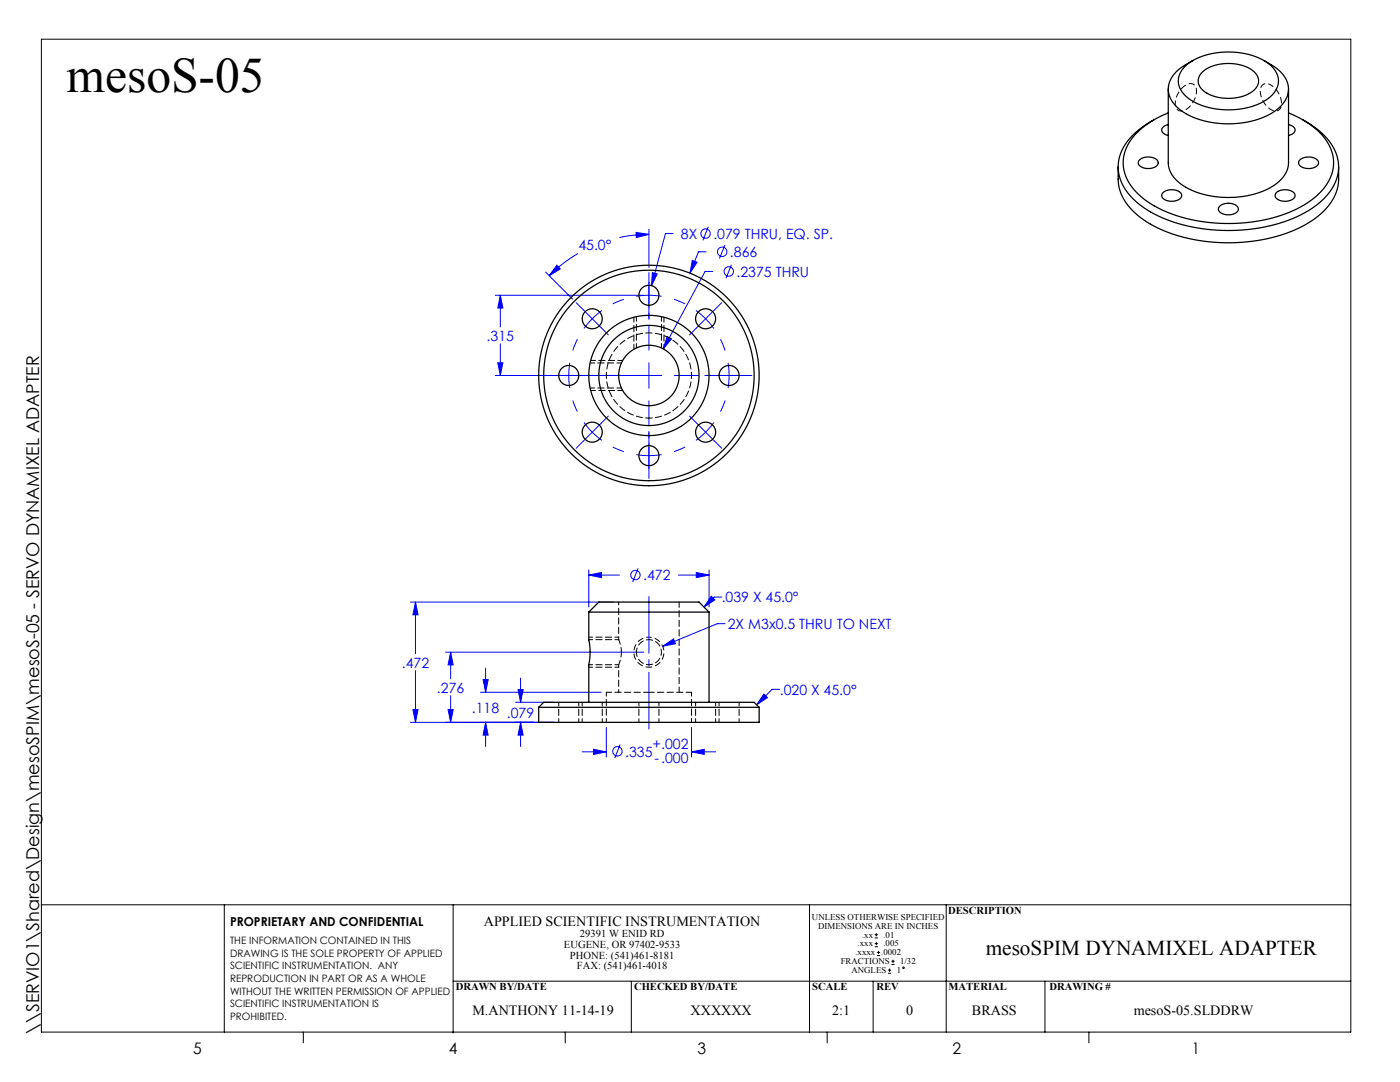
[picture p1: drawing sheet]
<svg xmlns="http://www.w3.org/2000/svg" width="279mm" height="216mm" viewBox="0 0 279 216" stroke-linecap="round" stroke-linejoin="round" font-family="sans-serif">
<g fill="none" stroke="#00f" stroke-width=".2">
<path d="M98.8 58.9h29.7M99.9 58.9l.5 2.6h-1.1zM99.9 58.9v6.3M108.9 54.3l5.4 5.4M111.1 52.9l.7 .8-2.2 1.3zM115.3 50.6a28.2 28.2 0 0 0-5.7 4.4M126.9 46.4l2.6 .4-2.5 .6zM129.5 46.8a28.2 28.2 0 0 0-5.9 .6M129.5 45.8v7.6M130.2 54.4l1 .3-1.2 2.3zM134.3 46.6h-1.5l-2.8 10.4M138.2 52l.9 .3-1.4 2.2z"/>
<path d="M140.9 50.2h-1.5l-1.7 4.3M141.3 45.3l-1 2.7M142.2 54.2h-1.5l-8.3 15.4M144.7 48.9l-1.1 2.7M146 52.8l-1.1 2.7M98.8 74.9h29.7M99.3 72.4h1.1l-.5 2.5zM99.9 68.6v6.3M116.4 61.8l3.6 3.6M120.1 62a16 16 0 0 0-3.6 3.5M133.1 67.1l.9 .5-1.6 2zM117.5 114.7l2.5-.5v1.1z"/>
<path d="M117.5 113.7v7.4M117.5 114.7h6.1M127.4 113.4l-1.1 2.7M135.4 114.7h6.1M139 114.2l2.5 .5-2.5 .6zM141.5 113.7v7.4M141.9 119l.8 .7-2.2 1.4zM144 119.1h-1.5l-2 2M81.9 120.1h40.6M82.9 120.1l.5 2.6h-1zM82.9 120.1v10.4M82.9 133.8v10.3"/>
<path d="M88.9 130.1h39.6M89.9 130.1l.5 2.6h-1zM89.9 130.1v5.4M89.9 138.8v5.3M95.9 138.1h24.1M96.4 135.6h1l-.5 2.5zM96.9 133.3v4.8M103.4 137.6h1l-.5 2.5zM103.9 135.3v4.8M132.3 128.9l2.1-1.4 .4 .9zM144.7 124.4h-1.5l-10.9 4.5M152.4 138.5l.8 .7-2.2 1.4z"/>
<path d="M155.6 137.5h-1.5l-3.1 3.1M81.9 144.1h28.6M82.4 141.6h1l-.5 2.5zM89.4 141.6h1l-.5 2.5zM96.9 144.1l.5 2.6h-1zM96.9 144.1v4.9M102.9 140.1h7.6M103.9 144.1l.5 2.6h-1zM103.9 144.1v4.9M116.2 150h4.8M118.5 149.5l2.5 .5-2.5 .5zM121 145.2v5.8"/>
<path d="M123.8 148.6l-1.1 2.7M138 145.2v5.8M138 150h4.8M138 150l2.5-.5v1z"/>
<circle cx="140.8" cy="46.6" r=".94"/>
<circle cx="144.1" cy="50.2" r=".94"/>
<circle cx="145.4" cy="54.2" r=".94"/>
<circle cx="126.8" cy="114.7" r=".94"/>
<circle cx="123.2" cy="149.9" r=".94"/>
</g>
<g fill="none" stroke="#000" stroke-width=".2">
<path d="M8.3 7.8h261.3v198.1h-261.3zM8.3 180.5h261.3M44.8 180.5v25.4M90.4 180.5v25.6M126 195.8v10.1M161.6 180.5v25.4M174.3 195.8v10.1M174.6 187.1h.6M174.6 186.5h.6M174.6 188.9h.6M174.6 188.3h.6M174.9 186.2v.6"/>
<path d="M174.9 188v.6M175 190.7h.6M175 190h.6M175.3 189.7v.7M177.2 194.2h.6M177.2 193.6h.6M177.5 193.3v.6M177.9 192.4h.6M177.9 191.8h.6M178.2 191.5v.6M188.8 180.5v25.4M208.5 195.8v10.1"/>
<path d="M269.6 195.8h-179.2M60.5 205.9v2.2M112.8 205.9v2.2M165.1 205.9v2.2M217.3 205.9v2.2"/>
<circle cx="180.3" cy="193.1" r=".16"/>
</g>
<path d="M253.6 17a1.33 1.33 0 0 0-1.6-.1 1.33 1.33 0 0 0-.5 1.5 4.1 4.1 0 0 0 3.1 3.8 1.53 1.53 0 0 0 1.1-2.2 4.8 4.8 0 0 0-2.1-3M234.5 20.6a1.33 1.33 0 0 0 .8 1.5 1.33 1.33 0 0 0 1.5-.3 4.1 4.1 0 0 0 1.7-4.6 1.53 1.53 0 0 0-2.4 .1 4.8 4.8 0 0 0-1.6 3.3M129.5 127.1a3 3 0 0 0-2.6 4.5 3 3 0 0 0 5.1 .2 3 3 0 0 0-2.2-4.7h-.3" fill="none" stroke="#000" stroke-width=".2" stroke-dasharray="1.3 .6" stroke-dashoffset=".7" stroke-linecap="butt"/>
<g fill="none" stroke="#00f" stroke-width=".2" stroke-dasharray="15.2 1.3 1.3 1.3" stroke-linecap="butt">
<path d="M124.5 59.7l-2.2 .9M129.5 58.9l-2.5 .2M129.5 58.9l2.5 .2M113.5 74.9l.2 2.6M113.5 74.9l.2-2.5M114.3 79.9l.9 2.2M115.2 67.7l-.9 2.2M136.7 60.6l-2.2-.9M140.8 63.6l-1.9-1.6M140.8 63.6l1.7 1.9M144.7 69.9l-.9-2.2M145.5 74.9l-.2-2.5"/>
<path d="M145.5 74.9l-.2 2.6M118.2 86.2l1.9 1.7M118.2 86.2l-1.7-1.9M122.3 89.2l2.2 .9M129.5 90.9l2.5-.2M129.5 90.9l-2.5-.2M134.5 90.1l2.2-.9M140.8 86.2l1.7-1.9M140.8 86.2l-1.9 1.7M143.8 82.1l.9-2.2"/>
</g>
<path d="M129.5 145.5v-26.5" fill="none" stroke="#00f" stroke-width=".2" stroke-dasharray="15.2 1.3 1.3 1.3" stroke-dashoffset="3.9"/>
<path d="M117.5 127.1h6M117.5 133.1h6" fill="none" stroke="#000" stroke-width=".2" stroke-dasharray="1.3 .6" stroke-dashoffset=".5"/>
<path d="M117.9 71.9h6.4M117.9 77.9h6.4M126.5 63.3v6.4M132.5 63.3v6.4" fill="none" stroke="#000" stroke-width=".2" stroke-dasharray="1.3 .6" stroke-dashoffset=".3"/>
<g fill="none" stroke="#00f" stroke-width=".2" stroke-dasharray="15.2 1.3 1.3 1.3">
<path d="M129.5 58.9v-2.5M129.5 58.9v2.6M129.5 56.4v-2M111 74.9h-2M113.5 74.9h-2.5M113.5 74.9h2.5M116 74.9h2M116.4 61.8l-1.4-1.4M120 65.4l1.4 1.4M129.5 74.9v-2.5M129.5 74.9h-2.5M129.5 74.9v2.6"/>
<path d="M129.5 74.9h2.5M129.5 61.5v2M139 65.4l-1.4 1.4M140.8 63.6l1.8-1.8M140.8 63.6l-1.8 1.8M142.6 61.8l1.4-1.4M143 74.9h-2M145.5 74.9h2.5M145.5 74.9h-2.5M148 74.9h2M116.4 88l-1.4 1.4M118.2 86.2l-1.8 1.8"/>
<path d="M118.2 86.2l1.8-1.8M120 84.4l1.4-1.4M129.5 90.9v2.6M129.5 90.9v-2.5M129.5 93.5v2M129.5 88.4v-2M139 84.4l-1.4-1.4M140.8 86.2l1.8 1.8M140.8 86.2l-1.8-1.8M142.6 88l1.4 1.4"/>
</g>
<path d="M124.4 74.9h-13.4M129.5 69.8v-13.4M134.6 74.9h13.4M129.5 80v13.5" fill="none" stroke="#00f" stroke-width=".2" stroke-dasharray="15.2 1.3 1.3 1.3" stroke-dashoffset="10.4"/>
<g fill="#00f">
<path d="M132.3 128.9l2.1-1.4 .4 .9z"/>
<path d="M82.9 120.1l.5 2.6h-1zM82.4 141.6h1l-.5 2.5zM103.9 144.1l.5 2.6h-1zM103.4 137.6h1l-.5 2.5zM139 114.2l2.5 .5-2.5 .6zM117.5 114.7l2.5-.5v1.1zM89.9 130.1l.5 2.6h-1zM89.4 141.6h1l-.5 2.5zM141.9 119l.8 .7-2.2 1.4zM152.4 138.5l.8 .7-2.2 1.4zM96.4 135.6h1l-.5 2.5zM96.9 144.1l.5 2.6h-1zM118.5 149.5l2.5 .5-2.5 .5zM138 150l2.5-.5v1zM138.2 52l-.5 2.5 1.4-2.2zM133.1 67.1l-.7 2.5 1.6-2zM99.9 58.9l.5 2.6h-1.1zM99.3 72.4h1.1l-.5 2.5zM130.2 54.4l-.2 2.6 1.2-2.3zM126.9 46.4l2.6 .4-2.5 .6zM111.1 52.9l.7 .8-2.2 1.3z"/>
</g>
<g fill="none" stroke="#000" stroke-width=".25">
<path d="M233.2 17.8v14.7a6.3 6.3 0 0 0 4 5.2 18.6 18.6 0 0 0 17.2-.8 5.5 5.5 0 0 0 2.8-4.4v-14.7M236.4 13.4a13.3 13.3 0 0 1 10.8-2.9 9.6 9.6 0 0 1 7.6 4.1 4 4 0 0 1-1.8 5.1 15.1 15.1 0 0 1-15.8-.1 3.9 3.9 0 0 1-.8-6.2zM238.1 12.1l-1.4 .8a5.7 5.7 0 0 0-3.5 5.6 7.5 7.5 0 0 0 5.2 5 18.6 18.6 0 0 0 16-1.3 5 5 0 0 0 2.4-6 7 7 0 0 0-3.2-3.3l-1.4-.8M239.9 14.4a8.7 8.7 0 0 1 10.5 0 2.41 2.41 0 0 1-.6 4 8.9 8.9 0 0 1-9.9-.5 2.28 2.28 0 0 1 0-3.5zM223.2 33.3v2.4a10.2 10.2 0 0 0 5 8.2 32 32 0 0 0 20.7 4.4 26 26 0 0 0 15.2-6.1 9.1 9.1 0 0 0 3.1-6.5v-2.4M227.4 31.9a2.61 2.61 0 0 1 3.7 .4 1.4 1.4 0 0 1-1.6 1.3 1.85 1.85 0 0 1-2.3-1.2zM230.3 23.9a12.7 12.7 0 0 0-7 7.8 9 9 0 0 0 3.7 8.8 28.7 28.7 0 0 0 17.9 5.5 30.3 30.3 0 0 0 17.5-4.8 10.1 10.1 0 0 0 4.7-8 10.2 10.2 0 0 0-5-8l-2.1-1.3M232.1 38.4a2.63 2.63 0 0 1 3.7 .4 1.37 1.37 0 0 1-1.5 1.3 1.9 1.9 0 0 1-2.5-1.2zM233.2 22.5a14.8 14.8 0 0 0-8.4 7 7.9 7.9 0 0 0 2.5 9.3 25.2 25.2 0 0 0 15.2 5.7 30 30 0 0 0 19.1-4.5 9.5 9.5 0 0 0 4.5-7.9 10 10 0 0 0-4.8-7.4l-2-1.2-2.1-1M233.2 24.9a1.16 1.16 0 0 0-1.2 1.5l.5 .4 .7 .2M254.7 38.5a2.65 2.65 0 0 1 3.7 .3 1.3 1.3 0 0 1-1.4 1.3 1.98 1.98 0 0 1-2.5-1.1zM257.2 24.9a1.16 1.16 0 0 1 1.1 1.5l-.5 .4-.6 .2"/>
<path d="M259.4 32a2.67 2.67 0 0 1 3.7 .2 1.27 1.27 0 0 1-1.4 1.4 2.03 2.03 0 0 1-2.5-1.1zM243.4 41.2a2.64 2.64 0 0 1 3.7 .3 1.33 1.33 0 0 1-1.5 1.3 1.94 1.94 0 0 1-2.4-1.1zM117.5 122.1l2-2h20l2 2M117.5 122.1h24M117.5 122.1v5.5a12 12 0 0 1 0 5v7.5M141.5 122.1v18M107.5 141.1v3h44v-3M107.5 141.1h44M107.5 141.1l1-1h42l1 1"/>
<circle cx="129.5" cy="58.9" r="2"/>
<circle cx="113.5" cy="74.9" r="2"/>
<circle cx="118.2" cy="63.6" r="2"/>
<circle cx="129.5" cy="74.9" r="21"/>
<circle cx="129.5" cy="74.9" r="6"/>
<circle cx="129.5" cy="74.9" r="10"/>
<circle cx="129.5" cy="74.9" r="22"/>
<circle cx="129.5" cy="74.9" r="12"/>
<circle cx="140.8" cy="63.6" r="2"/>
<circle cx="145.5" cy="74.9" r="2"/>
<circle cx="118.2" cy="86.2" r="2"/>
<circle cx="129.5" cy="90.9" r="2"/>
<circle cx="140.8" cy="86.2" r="2"/>
</g>
<path d="M117.8 130v.2M124 130.2v-.3" fill="none" stroke="#000" stroke-width=".2" stroke-dasharray="1.3 .6"/>
<path d="M121 138.1h8.5M129.5 138.1h8.5M135.5 138.1v-18" fill="none" stroke="#000" stroke-width=".2" stroke-dasharray="1.3 .6" stroke-dashoffset=".2"/>
<path d="M123.5 127.6l.4 1.2 .1 1.3M124 130.1l-.1 1.2-.4 1.3" fill="none" stroke="#000" stroke-width=".2" stroke-dasharray="1.3 .6" stroke-dashoffset=".3"/>
<path d="M117.8 77.4h6.2M124 72.4h-6.2M127 63.2v6.2M132 69.4v-6.2M127 130.1a2.5 2.5 0 0 0 3.7 2.2 2.5 2.5 0 0 0 .1-4.3 2.5 2.5 0 0 0-3.8 2v.1" fill="none" stroke="#000" stroke-width=".2" stroke-dasharray="1.3 .6" stroke-dashoffset=".4"/>
<g fill="none" stroke="#000" stroke-width=".2" stroke-dasharray="1.3 .6" stroke-dashoffset=".5">
<path d="M117.5 132.6h6M121 138.1v6M123.5 127.6h-6M111.5 140.1v4M115.5 144.1v-4M116.2 140.1v4M120.2 144.1v-4M127.5 140.1v4M131.5 144.1v-4M138 144.1v-6M138.8 140.1v4M142.8 144.1v-4"/>
<path d="M143.5 140.1v4M147.5 144.1v-4"/>
</g>
<path d="M123.5 132.6v5.5M123.5 120.1v7.5" fill="none" stroke="#000" stroke-width=".2" stroke-dasharray="1.3 .6" stroke-dashoffset=".7"/>
<path d="M129.5 83.4a8.5 8.5 0 0 0 7.5-12.5 8.5 8.5 0 0 0-14.6-.6 8.5 8.5 0 0 0 6.5 13.1h.6" fill="none" stroke="#000" stroke-width=".2" stroke-dasharray="1.3 .6" stroke-dashoffset=".6"/>
<text font-size="9.9" x="13.3" y="18.4">mesoS-05</text>
<text font-size="4.2" x="196.7" y="190.6">mesoSPIM DYNAMIXEL ADAPTER</text>
<text font-size="3.5" x="7.8" y="206.3" transform="rotate(-90 7.8 206.3)">\\SERVIO1\Shared\Design\mesoSPIM\mesoS-05 - SERVO DYNAMIXEL ADAPTER</text>
<g font-size="3.2">
<text x="38.5" y="210.3">5</text>
<text x="89.6" y="210.3">4</text>
<text x="139.2" y="210.3">3</text>
<text x="190.1" y="210.3">2</text>
<text x="237.9" y="210.3">1</text>
</g>
<g font-size="2.8" fill="#00f">
<text x="135.9" y="47.7">8X</text>
<text x="142.4" y="47.7">.079 THRU, EQ. SP.</text>
<text x="115.4" y="50">45.0°</text>
<text x="145.7" y="51.3">.866</text>
<text x="147" y="55.2">.2375 THRU</text>
<text x="97.1" y="68">.315</text>
<text x="128.4" y="115.8">.472</text>
<text x="144" y="120.2">.039 X 45.0°</text>
<text x="145.3" y="125.5">2X M3x0.5 THRU TO NEXT</text>
<text x="80.2" y="133.2">.472</text>
<text x="87.2" y="138.2">.276</text>
<text x="94.2" y="142.2">.118</text>
<text x="101.2" y="143.2">.079</text>
<text x="155.6" y="138.6">.020 X 45.0°</text>
<text x="130.2" y="149.4">+.002</text>
<text x="124.8" y="151">.335</text>
<text x="130.6" y="152.2">-.000</text>
</g>
<g font-size="2.8">
<text x="96.6" y="184.7">APPLIED SCIENTIFIC INSTRUMENTATION</text>
<text x="94.3" y="202.5">M.ANTHONY 11-14-19</text>
<text x="137.8" y="202.5">XXXXXX</text>
<text x="166.1" y="202.5">2:1</text>
<text x="180.9" y="202.5">0</text>
<text x="194" y="202.5">BRASS</text>
<text x="226.3" y="202.5">mesoS-05.SLDDRW</text>
</g>
<text font-size="2.5" x="45.9" y="184.7">PROPRIETARY AND CONFIDENTIAL</text>
<g font-size="2.1">
<text x="189.2" y="182.3">DESCRIPTION</text>
<text x="112.6" y="189.1">EUGENE, OR 97402-9533</text>
<text x="113.7" y="191.3">PHONE: (541)461-8181</text>
<text x="115.7" y="187">29391 W ENID RD</text>
<text x="90.9" y="197.6">DRAWN BY/DATE</text>
<text x="115.1" y="193.4">FAX: (541)461-4018</text>
<text x="126.5" y="197.6">CHECKED BY/DATE</text>
<text x="162.1" y="197.6">SCALE</text>
<text x="174.9" y="197.6">REV</text>
<text x="189.3" y="197.6">MATERIAL</text>
<text x="209.4" y="197.6">DRAWING #</text>
</g>
<g font-size="2">
<text x="45.9" y="188.4">THE INFORMATION CONTAINED IN THIS</text>
<text x="45.9" y="190.9">DRAWING IS THE SOLE PROPERTY OF APPLIED</text>
<text x="45.9" y="193.4">SCIENTIFIC INSTRUMENTATION. ANY</text>
<text x="45.9" y="195.9">REPRODUCTION IN PART OR AS A WHOLE</text>
<text x="45.9" y="198.5">WITHOUT THE WRITTEN PERMISSION OF APPLIED</text>
<text x="45.9" y="201">SCIENTIFIC INSTRUMENTATION IS</text>
<text x="45.9" y="203.5">PROHIBITED.</text>
</g>
<g font-size="1.8">
<text x="162" y="183.6">UNLESS OTHERWISE SPECIFIED</text>
<text x="163.3" y="185.3">DIMENSIONS ARE IN INCHES</text>
<text x="170.7" y="190.6">.xxxx .0002</text>
<text x="171.2" y="188.8">.xxx</text>
<text x="172" y="187.1">.xx</text>
<text x="176.3" y="187.1">.01</text>
<text x="176.3" y="188.8">.005</text>
<text x="167.8" y="192.4">FRACTIONS</text>
<text x="169.9" y="194.1">ANGLES</text>
<text x="179" y="194.1">1</text>
<text x="179.6" y="192.4">1/32</text>
</g>
</svg>
